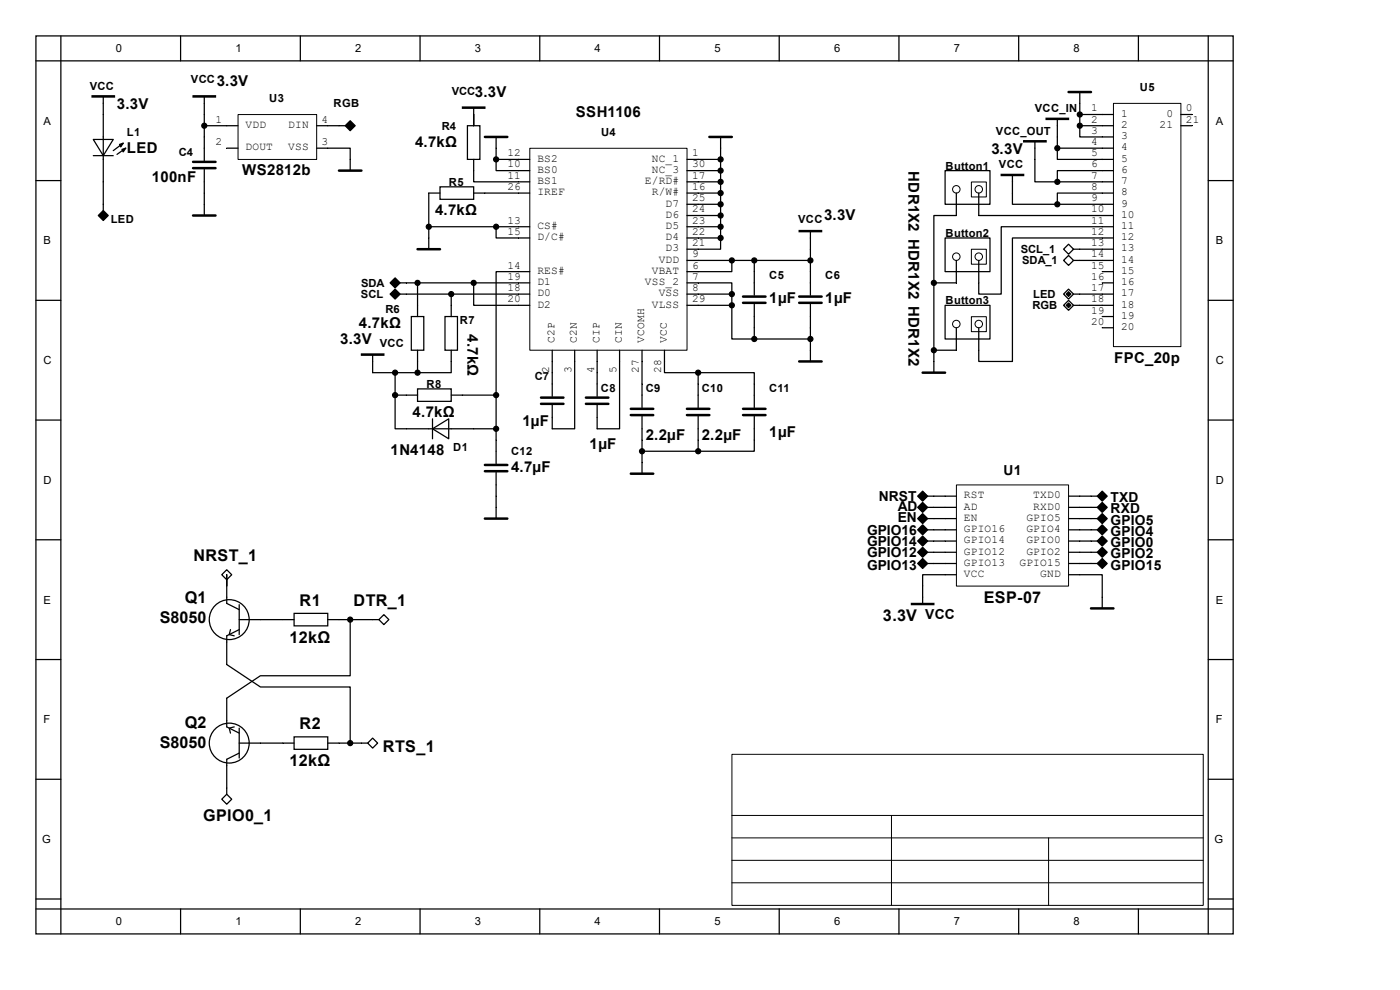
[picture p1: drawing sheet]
<svg xmlns="http://www.w3.org/2000/svg" width="297mm" height="210mm" viewBox="0 0 297 210" stroke-linecap="round" stroke-linejoin="round" font-family="sans-serif">
<g fill="none" stroke="#000" stroke-width=".26">
<path d="M7.6 7.6h254v190.5h-254zM7.6 12.9h254M12.9 7.6v190.5M38.3 7.6v5.3M63.7 7.6v5.3M89.1 7.6v5.3M114.5 7.6v5.3M139.9 7.6v5.3M165.3 7.6v5.3M190.7 7.6v5.3M216.1 7.6v5.3M229.1 19.5v7.2"/>
<path d="M241.5 7.6v5.3M256.3 7.6v190.5M7.6 38.3h5.3M19.8 29.6h4.2l-2.1 3.4zM19.8 33h4.2M21.9 20.6v24.1M26.1 30.4l-2.1 1.6M26.7 31.4l-1.9 1.4M43.3 26.7h7.2M43.3 20.6v13.5M43.3 35.9v9.8M48.1 31.4h2.4"/>
<path d="M67.2 31.4h7.1v4.8M67.2 26.7h6M73.5 26.7l.8-.8 .8 .8-.8 .8zM93.3 39.6h7.2v2.7h-7.2zM99.2 26.7h2.6v7.1h-2.6zM100.5 33.8v4.8h11.9M100.5 23v3.7M105.3 33.8v2.4h7.1M105.3 29.1v4.7M105.3 33.8h7.1M145.7 33.8h7.2M145.7 36.2h7.2"/>
<path d="M145.7 38.6h7.2M152.9 29.1v21.4M200.5 36.2h9.5v7.1h-9.5zM214.8 37.3v6h9.5M219.6 30.1v8.5h4.7M224.3 31.4v2.4h11.9M224.3 38.6h11.9M224.3 31.4h11.9M224.3 25.3v6.1M229.1 26.7v2.4h7.1M229.1 24.3h7.1M229.1 26.7h7.1"/>
<path d="M236.2 36.2h-11.9v2.4M250.5 24.3h2.4M250.5 26.7h2.4M256.3 38.3h5.3M21.1 45.7l.8-.8 .8 .8-.8 .8zM83.8 59.2l.8 .8-.8 .8-.8-.8zM91 48.1h21.4M93.3 41h-2.3v11.9M100.5 41h11.9M105.3 48.1v2.4h7.1M112.4 57.6h-7.1v26.2M145.7 41h7.2"/>
<path d="M145.7 48.1h7.2M145.7 50.5h7.2M145.7 55.2h26.2M145.7 45.7h7.2M145.7 43.3h7.2M152.9 50.5v2.4h-7.2M155.3 55.2v2.4h-9.6M160 55.2v7.5M171.9 49.2v13.5M200.5 50.5h9.5v7.1h-9.5zM202.9 41v4.7h-4.8v14.3M202.9 55.2v4.8h-4.8"/>
<path d="M207.6 41v4.7h28.6M224.3 43.3h11.9M226.7 51.8l1.1 1.1-1.1 1-1.1-1zM226.7 54.2l1.1 1-1.1 1.1-1.1-1.1zM227.8 55.2h8.4M227.8 52.9h8.4M233.8 57.6h2.4M236.2 41h-11.9v2.3M236.2 48.1h-23.8v14.3h-4.8v-7.2M236.2 50.5h-21.4v26.2h-7.2v-7.2M7.6 63.7h5.3M79.1 75.4v3.7h9.5"/>
<path d="M83.8 61.6l.8 .8-.8 .8-.8-.8zM83.8 79.1v4.7M84.9 60h27.5M84.9 62.4h27.5M87.3 67.2h2.6v7.1h-2.6zM88.6 60v7.2M88.6 74.3v4.8M94.4 67.2h2.6v7.1h-2.6zM95.7 74.3v4.8h-7.1M95.7 62.4v4.8M100.5 60v4.8h11.9M117.2 74.3v9.8"/>
<path d="M121.9 74.3v16.7h-4.7v-5.1M126.7 74.3v9.8M131.4 74.3v16.7h-4.7v-5.1M136.2 74.3v12.2M141 74.3v4.8h7.1M145.7 60h9.6v2.4M145.7 62.4h9.6M145.7 64.8h9.6M148.1 79.1h11.9v7.4M148.1 79.1v7.4M155.3 64.8v7.1h4.7M155.3 62.4v2.4"/>
<path d="M160 64.5v7.4M160 71.9h11.9M171.9 64.5v12.2M198.1 60v19.1M200.5 64.8h9.5v7.1h-9.5zM202.9 69.5v4.8h-4.8M226.7 61.3l1.1 1.1-1.1 1-1.1-1zM226.7 63.7l1.1 1.1-1.1 1-1.1-1zM227.8 62.4h8.4M227.8 64.8h8.4M233.8 60h2.4M233.8 67.2h2.4"/>
<path d="M233.8 69.5h2.4M256.3 63.7h5.3M7.6 89.1h5.3M83.8 83.8v7.2h21.5M83.8 83.8h4.8M88.6 82.5h7.1v2.6h-7.1zM91.8 91l3.4-2.2v4.3zM91.8 88.8v4.3M95.7 83.8h9.6M105.3 83.8v14.6M136.2 88.3v12.2M136.2 95.7h11.9"/>
<path d="M148.1 88.3v7.4M160 88.3v7.4h-11.9M256.3 89.1h5.3M7.6 114.5h5.3M105.3 100.2v9.8M195.7 104.5l.8 .8-.8 .7-.8-.7zM195.7 106.8l.8 .8-.8 .8-.8-.8zM195.7 109.2l.8 .8-.8 .8-.8-.8zM195.7 111.6l.8 .8-.8 .8-.8-.8zM195.7 114l.8 .8-.8 .8-.8-.8zM195.7 116.4l.8 .8-.8 .8-.8-.8zM195.7 118.7l.8 .8-.8 .8-.8-.8z"/>
<path d="M196.8 105.3h6.1M196.8 107.6h6.1M196.8 110h6.1M196.8 112.4h6.1M196.8 114.8h6.1M196.8 117.2h6.1M196.8 119.5h6.1M226.7 105.3h6.1M226.7 107.6h6.1M226.7 110h6.1M226.7 112.4h6.1M226.7 114.8h6.1"/>
<path d="M226.7 117.2h6.1M226.7 119.5h6.1M233 105.3l.8-.8 .8 .8-.8 .7zM233 107.6l.8-.8 .8 .8-.8 .8zM233 110l.8-.8 .8 .8-.8 .8zM233 112.4l.8-.8 .8 .8-.8 .8zM233 114.8l.8-.8 .8 .8-.8 .8zM233 117.2l.8-.8 .8 .8-.8 .8zM233 119.5l.8-.8 .8 .8-.8 .8zM256.3 114.5h5.3M7.6 139.9h5.3M47 121.9l1.1-1 1.1 1-1.1 1.1z"/>
<path d="M48.1 121.9v6.1l2.6 1.3M48.9 133.6l-.3 1 1.1 .3M50.7 133.6l-2.6 1.3v6.1l7.1 4.7h19.1v11.9M50.7 128.3v6.3M50.7 131.4h11.7M62.4 130.1h7.1v2.7h-7.1zM69.5 131.4h10.9M74.3 131.4v12h-19.1l-7.1 4.7v6.1l2.6 1.3M80.4 131.4l1-1 1.1 1-1.1 1.1zM202.9 121.9h-7.2v6.1M226.7 121.9h7.1v7.2M256.3 139.9h5.3"/>
<path d="M49.7 154.2l-1.1 .3 .3 1M50.7 154.5v6.3M50.7 159.8l-2.6 1.3v7.4M50.7 157.6h11.7M62.4 156.3h7.1v2.7h-7.1zM69.5 157.6h8.5M78 157.6l1.1-1 1 1-1 1.1zM7.6 165.3h5.3M47 169.5l1.1-1 1.1 1-1.1 1.1zM256.3 165.3h5.3M7.6 190.7h5.3M7.6 192.8h254"/>
<path d="M38.3 192.8v5.3M63.7 192.8v5.3M89.1 192.8v5.3M114.5 192.8v5.3M139.9 192.8v5.3M165.3 192.8v5.3M190.7 192.8v5.3M216.1 192.8v5.3M241.5 192.8v5.3M256.3 190.7h5.3"/>
<circle cx="48.6" cy="131.4" r="4.2"/>
<circle cx="48.6" cy="157.6" r="4.2"/>
</g>
<g fill="none" stroke="#000" stroke-width=".53">
<path d="M226.7 19.5h4.8M41 34.3h4.7M41 35.7h4.7M71.9 36.2h4.8M102.9 29.1h4.7M150.5 29.1h4.8M41 45.7h4.7M88.6 52.9h4.7M157.6 62.9h4.8M157.6 64.2h4.8M169.5 76.7h4.8M169.5 62.9h4.8"/>
<path d="M169.5 64.2h4.8M195.7 79.1h4.8M102.9 100h4.7M102.9 98.6h4.7M114.8 84.3h4.7M114.8 85.7h4.7M124.3 84.3h4.8M124.3 85.7h4.8M133.8 86.7h4.8M133.8 88.1h4.8M145.7 86.7h4.8M145.7 88.1h4.8"/>
<path d="M157.6 86.7h4.8M157.6 88.1h4.8M102.9 110h4.7M133.8 100.5h4.8M231.5 129.1h4.7"/>
</g>
<g fill="none" stroke="#000" stroke-width=".21">
<path d="M50.5 24.3h16.7v9.5h-16.7zM74 26.7l.3-.3 .3 .3-.3 .2zM112.4 31.5h33.4v42.8h-33.4zM206.1 38.6h3.2v3.2h-3.2zM236.2 21.9h14.3v51.6h-14.3zM21.6 45.7l.3-.2 .3 .2-.3 .3zM83.8 59.7l.3 .3-.3 .3-.2-.3zM206.1 52.9h3.2v3.1h-3.2zM83.8 62.1l.3 .3-.3 .3-.2-.3zM206.1 67.2h3.2v3.2h-3.2zM195.5 105.3l.2-.3 .3 .3-.3 .2zM195.5 112.4l.2-.3 .3 .3-.3 .3z"/>
<path d="M195.5 117.2l.2-.3 .3 .3-.3 .2zM195.7 107.4l.3 .2-.3 .3-.2-.3zM195.7 109.7l.3 .3-.3 .3-.2-.3zM195.7 114.5l.3 .3-.3 .2-.2-.2zM195.7 119.3l.3 .2-.3 .3-.2-.3zM202.9 102.9h23.8v21.4h-23.8zM233.6 105.3l.2-.3 .3 .3-.3 .2zM233.6 107.6l.2-.2 .3 .2-.3 .3zM233.6 110l.2-.3 .3 .3-.3 .3zM233.6 112.4l.2-.3 .3 .3-.3 .3zM233.6 114.8l.2-.3 .3 .3-.3 .2zM233.6 117.2l.2-.3 .3 .3-.3 .2z"/>
<path d="M233.6 119.5l.2-.2 .3 .2-.3 .3zM155.3 173h100M155.3 177.7h100M155.3 160h100v32.1h-100zM189.1 173v19M222.5 177.7v14.3M155.3 182.5h100M155.3 187.3h100"/>
<circle cx="202.9" cy="40.2" r=".79"/>
<circle cx="202.9" cy="54.5" r=".79"/>
<circle cx="207.6" cy="54.5" r=".79"/>
<circle cx="207.6" cy="40.2" r=".79"/>
<circle cx="202.9" cy="68.7" r=".79"/>
<circle cx="207.6" cy="68.7" r=".79"/>
</g>
<g fill="#000" stroke="#000" stroke-width=".26">
<path d="M25.3 30.6l.8-.2-.5 .8zM25.9 31.7l.8-.3-.6 .8z"/>
<path d="M19.5 20.3h4.8v.3h-4.8z" fill-rule="evenodd"/>
<path d="M41 20.3h4.7v.3h-4.7z" fill-rule="evenodd"/>
<path d="M73.2 26.7l1.1-1.1 1.1 1.1-1.1 1z" fill-rule="evenodd"/>
<path d="M98.1 22.7h4.8v.3h-4.8z" fill-rule="evenodd"/>
<path d="M212.4 37h4.8v.3h-4.8z" fill-rule="evenodd"/>
<path d="M217.2 29.8h4.7v.3h-4.7z" fill-rule="evenodd"/>
<path d="M221.9 25.1h4.8v.2h-4.8z" fill-rule="evenodd"/>
<path d="M20.8 45.7l1.1-1 1.1 1-1.1 1.1z" fill-rule="evenodd"/>
<path d="M169.5 48.9h4.8v.3h-4.8z" fill-rule="evenodd"/>
<path d="M76.7 75.1h4.7v.3h-4.7z" fill-rule="evenodd"/>
<path d="M83.8 58.9l1.1 1.1-1.1 1.1-1-1.1z" fill-rule="evenodd"/>
<path d="M83.8 61.3l1.1 1.1-1.1 1-1-1z" fill-rule="evenodd"/>
<path d="M195.7 104.2l1.1 1.1-1.1 1-1-1z" fill-rule="evenodd"/>
<path d="M195.7 106.6l1.1 1-1.1 1.1-1-1.1z" fill-rule="evenodd"/>
<path d="M195.7 109l1.1 1-1.1 1.1-1-1.1z" fill-rule="evenodd"/>
<path d="M195.7 111.3l1.1 1.1-1.1 1.1-1-1.1z" fill-rule="evenodd"/>
<path d="M195.7 113.7l1.1 1.1-1.1 1-1-1z" fill-rule="evenodd"/>
<path d="M195.7 116.1l1.1 1.1-1.1 1-1-1z" fill-rule="evenodd"/>
<path d="M195.7 118.5l1.1 1-1.1 1.1-1-1.1z" fill-rule="evenodd"/>
<path d="M232.8 105.3l1-1.1 1.1 1.1-1.1 1z" fill-rule="evenodd"/>
<path d="M232.8 107.6l1-1 1.1 1-1.1 1.1z" fill-rule="evenodd"/>
<path d="M232.8 110l1-1 1.1 1-1.1 1.1z" fill-rule="evenodd"/>
<path d="M232.8 112.4l1-1.1 1.1 1.1-1.1 1.1z" fill-rule="evenodd"/>
<path d="M232.8 114.8l1-1.1 1.1 1.1-1.1 1z" fill-rule="evenodd"/>
<path d="M232.8 117.2l1-1.1 1.1 1.1-1.1 1z" fill-rule="evenodd"/>
<path d="M232.8 119.5l1-1 1.1 1-1.1 1.1z" fill-rule="evenodd"/>
<path d="M193.4 128h4.7v.3h-4.7z" fill-rule="evenodd"/>
<circle cx="43.3" cy="26.7" r=".53"/>
<circle cx="105.3" cy="33.8" r=".53"/>
<circle cx="152.9" cy="33.8" r=".53"/>
<circle cx="152.9" cy="36.2" r=".53"/>
<circle cx="152.9" cy="38.6" r=".53"/>
<circle cx="224.3" cy="31.4" r=".53"/>
<circle cx="224.3" cy="38.6" r=".53"/>
<circle cx="229.1" cy="24.3" r=".53"/>
<circle cx="229.1" cy="26.7" r=".53"/>
<circle cx="91" cy="48.1" r=".53"/>
<circle cx="105.3" cy="48.1" r=".53"/>
<circle cx="152.9" cy="50.5" r=".53"/>
<circle cx="152.9" cy="43.3" r=".53"/>
<circle cx="152.9" cy="48.1" r=".53"/>
<circle cx="152.9" cy="41" r=".53"/>
<circle cx="152.9" cy="45.7" r=".53"/>
<circle cx="155.3" cy="55.2" r=".53"/>
<circle cx="160" cy="55.2" r=".53"/>
<circle cx="171.9" cy="55.2" r=".53"/>
<circle cx="224.3" cy="43.3" r=".53"/>
<circle cx="83.8" cy="79.1" r=".53"/>
<circle cx="88.6" cy="60" r=".53"/>
<circle cx="88.6" cy="79.1" r=".53"/>
<circle cx="95.7" cy="62.4" r=".53"/>
<circle cx="100.5" cy="60" r=".53"/>
<circle cx="148.1" cy="79.1" r=".53"/>
<circle cx="155.3" cy="64.8" r=".53"/>
<circle cx="155.3" cy="62.4" r=".53"/>
<circle cx="160" cy="71.9" r=".53"/>
<circle cx="171.9" cy="71.9" r=".53"/>
<circle cx="198.1" cy="60" r=".53"/>
<circle cx="198.1" cy="74.3" r=".53"/>
<circle cx="83.8" cy="83.8" r=".53"/>
<circle cx="105.3" cy="83.8" r=".53"/>
<circle cx="105.3" cy="91" r=".53"/>
<circle cx="136.2" cy="95.7" r=".53"/>
<circle cx="148.1" cy="95.7" r=".53"/>
<circle cx="74.3" cy="131.4" r=".53"/>
<circle cx="74.3" cy="157.6" r=".53"/>
</g>
<g fill="#000" stroke="#000" stroke-width=".21">
<path d="M226.2 62.4l.5-.5 .5 .5-.5 .5z" fill-rule="evenodd"/>
<path d="M226.7 64.2l.5 .6-.5 .5-.5-.5z" fill-rule="evenodd"/>
</g>
<g font-size="3.4">
<text x="41" y="119">NRST_1</text>
<text x="39.2" y="128">Q1</text>
<text x="63.5" y="128.5">R1</text>
<text x="75" y="128.5">DTR_1</text>
<text x="187.3" y="131.7">3.3V</text>
<text x="208.7" y="128">ESP-07</text>
<text x="33.9" y="132.2">S8050</text>
<text x="61.4" y="136.4">12kΩ</text>
<text x="39.2" y="154.4">Q2</text>
<text x="63.5" y="154.7">R2</text>
<text x="33.9" y="158.7">S8050</text>
<text x="81.2" y="159.4">RTS_1</text>
<text x="61.4" y="162.6">12kΩ</text>
<text x="43.1" y="174.2">GPIO0_1</text>
</g>
<g font-size="3.2">
<text x="24.8" y="23.2">3.3V</text>
<text x="46" y="18.2">3.3V</text>
<text x="100.8" y="20.5">3.3V</text>
<text x="122.2" y="24.8">SSH1106</text>
<text x="26.9" y="32.5">LED</text>
<text x="88.1" y="31.1">4.7kΩ</text>
<text x="210.3" y="32.7">3.3V</text>
<text x="32.2" y="38.5">100nF</text>
<text x="51.4" y="37.2">WS2812b</text>
<text x="192.7" y="36.3" transform="rotate(90 192.7 36.3)">HDR1X2 HDR1X2 HDR1X2</text>
<text x="92.3" y="45.7">4.7kΩ</text>
<text x="174.8" y="46.7">3.3V</text>
<text x="163.2" y="64.2">1µF</text>
<text x="175.1" y="64.2">1µF</text>
<text x="76.2" y="69.5">4.7kΩ</text>
<text x="99.2" y="70.9" transform="rotate(90 99.2 70.9)">4.7kΩ</text>
<text x="72.2" y="72.9">3.3V</text>
<text x="236.4" y="76.9">FPC_20p</text>
<text x="87.5" y="88.6">4.7kΩ</text>
<text x="110.8" y="90.4">1µF</text>
<text x="125.1" y="95.2">1µF</text>
<text x="137" y="93.3">2.2µF</text>
<text x="148.9" y="93.3">2.2µF</text>
<text x="163.2" y="92.8">1µF</text>
<text x="82.8" y="96.5">1N4148</text>
<text x="108.4" y="100.2">4.7µF</text>
</g>
<g font-size="2.9">
<text x="212.9" y="100.7">U1</text>
<text x="186.5" y="106.3">NRST</text>
<text x="235.6" y="106.6">TXD</text>
<text x="183.9" y="113.4">GPIO16</text>
<text x="190.5" y="108.4">AD</text>
<text x="190.5" y="110.8">EN</text>
<text x="235.6" y="108.9">RXD</text>
<text x="235.6" y="111.3">GPIO5</text>
<text x="235.6" y="113.7">GPIO4</text>
<text x="183.9" y="115.8">GPIO14</text>
<text x="183.9" y="118.2">GPIO12</text>
<text x="235.6" y="116.1">GPIO0</text>
<text x="235.6" y="118.4">GPIO2</text>
<text x="183.9" y="120.8">GPIO13</text>
<text x="235.6" y="120.8">GPIO15</text>
<text x="196.3" y="131.4">VCC</text>
</g>
<g font-size="2.4">
<text x="24.6" y="11.1">0</text>
<text x="50" y="11.1">1</text>
<text x="75.4" y="11.1">2</text>
<text x="100.8" y="11.1">3</text>
<text x="126.2" y="11.1">4</text>
<text x="151.6" y="11.1">5</text>
<text x="177" y="11.1">6</text>
<text x="202.4" y="11.1">7</text>
<text x="227.8" y="11.1">8</text>
<text x="40.5" y="17.7">VCC</text>
<text x="19" y="19">VCC</text>
<text x="57.1" y="21.7">U3</text>
<text x="70.8" y="22.7">RGB</text>
<text x="95.8" y="20.1">VCC</text>
<text x="219.5" y="23.8">VCC_IN</text>
<text x="231.5" y="23.6">1</text>
<text x="241.8" y="19.3">U5</text>
<text x="251.6" y="23.6">0</text>
<text x="9.2" y="26.5">A</text>
<text x="26.9" y="28.8">L1</text>
<text x="45.7" y="26">1</text>
<text x="52.1" y="27.2">VDD</text>
<text x="61.1" y="27.2">DIN</text>
<text x="68.2" y="26">4</text>
<text x="93.7" y="27.5">R4</text>
<text x="127.5" y="28.8">U4</text>
<text x="211.3" y="28.6">VCC_OUT</text>
<text x="231.5" y="26">2</text>
<text x="231.5" y="28.4">3</text>
<text x="237.8" y="24.8">1</text>
<text x="237.8" y="27.2">2</text>
<text x="237.8" y="29.5">3</text>
<text x="246" y="27.2">21</text>
<text x="247.4" y="24.8">0</text>
<text x="251.6" y="26">21</text>
<text x="257.9" y="26.5">A</text>
<text x="37.9" y="33.1">C4</text>
<text x="45.7" y="30.8">2</text>
<text x="52.1" y="31.9">DOUT</text>
<text x="61.1" y="31.9">VSS</text>
<text x="68.2" y="30.8">3</text>
<text x="107.7" y="33.1">12</text>
<text x="107.7" y="35.5">10</text>
<text x="114" y="34.3">BS2</text>
<text x="138.3" y="34.3">NC_1</text>
<text x="146.8" y="35.5">30</text>
<text x="146.8" y="33.1">1</text>
<text x="200.6" y="36">Button1</text>
<text x="211.9" y="35.7">VCC</text>
<text x="231.5" y="30.8">4</text>
<text x="231.5" y="33.1">5</text>
<text x="231.5" y="35.5">6</text>
<text x="237.8" y="31.9">4</text>
<text x="237.8" y="34.3">5</text>
<text x="95.2" y="39.4">R5</text>
<text x="107.7" y="37.9">11</text>
<text x="107.7" y="40.3">26</text>
<text x="114" y="36.7">BS0</text>
<text x="114" y="39.1">BS1</text>
<text x="114" y="41.4">IREF</text>
<text x="136.8" y="39.1">E/RD#</text>
<text x="138.3" y="41.4">R/W#</text>
<text x="138.3" y="36.7">NC_3</text>
<text x="146.8" y="40.3">16</text>
<text x="146.8" y="37.9">17</text>
<text x="231.5" y="37.9">7</text>
<text x="231.5" y="40.3">8</text>
<text x="237.8" y="36.7">6</text>
<text x="237.8" y="39.1">7</text>
<text x="237.8" y="41.4">8</text>
<text x="23.5" y="47.3">LED</text>
<text x="107.7" y="47.5">13</text>
<text x="141.2" y="46.2">D6</text>
<text x="141.2" y="43.8">D7</text>
<text x="146.8" y="47.5">23</text>
<text x="146.8" y="45">24</text>
<text x="146.8" y="42.7">25</text>
<text x="169.3" y="47.4">VCC</text>
<text x="231.5" y="42.7">9</text>
<text x="231.5" y="45">10</text>
<text x="231.5" y="47.5">11</text>
<text x="237.8" y="43.8">9</text>
<text x="237.8" y="46.2">10</text>
<text x="9.2" y="51.9">B</text>
<text x="107.7" y="49.8">15</text>
<text x="114" y="48.6">CS#</text>
<text x="114" y="51">D/C#</text>
<text x="141.2" y="53.3">D3</text>
<text x="141.2" y="51">D4</text>
<text x="141.2" y="48.6">D5</text>
<text x="146.8" y="52.2">21</text>
<text x="146.8" y="49.8">22</text>
<text x="200.6" y="50.2">Button2</text>
<text x="216.6" y="53.7">SCL_1</text>
<text x="231.5" y="49.8">12</text>
<text x="231.5" y="52.2">13</text>
<text x="237.8" y="48.6">11</text>
<text x="237.8" y="51">12</text>
<text x="237.8" y="53.3">13</text>
<text x="257.9" y="51.9">B</text>
<text x="107.7" y="57">14</text>
<text x="107.7" y="59.4">19</text>
<text x="114" y="58.1">RES#</text>
<text x="138.3" y="58.1">VBAT</text>
<text x="139.7" y="55.8">VDD</text>
<text x="146.8" y="59.4">7</text>
<text x="146.8" y="57">6</text>
<text x="146.8" y="54.6">9</text>
<text x="163.2" y="59.3">C5</text>
<text x="175.1" y="59.3">C6</text>
<text x="216.9" y="56.1">SDA_1</text>
<text x="231.5" y="54.6">14</text>
<text x="231.5" y="57">15</text>
<text x="231.5" y="59.4">16</text>
<text x="237.8" y="55.8">14</text>
<text x="237.8" y="58.1">15</text>
<text x="76.6" y="63.2">SCL</text>
<text x="76.6" y="60.8">SDA</text>
<text x="107.7" y="61.7">18</text>
<text x="107.7" y="64.1">20</text>
<text x="114" y="60.5">D1</text>
<text x="114" y="62.9">D0</text>
<text x="114" y="65.3">D2</text>
<text x="136.8" y="60.5">VSS_2</text>
<text x="138.3" y="65.3">VLSS</text>
<text x="139.7" y="62.9">VSS</text>
<text x="146.8" y="64.1">29</text>
<text x="146.8" y="61.7">8</text>
<text x="200.6" y="64.6">Button3</text>
<text x="219" y="65.6">RGB</text>
<text x="219.2" y="63.2">LED</text>
<text x="231.5" y="61.7">17</text>
<text x="231.5" y="64.1">18</text>
<text x="237.8" y="60.5">16</text>
<text x="237.8" y="62.9">17</text>
<text x="237.8" y="65.3">18</text>
<text x="81.8" y="66.4">R6</text>
<text x="97.6" y="68.8">R7</text>
<text x="231.5" y="66.5">19</text>
<text x="231.5" y="68.9">20</text>
<text x="237.8" y="67.6">19</text>
<text x="237.8" y="70">20</text>
<text x="9.2" y="77.3">C</text>
<text x="80.6" y="73.5">VCC</text>
<text x="117.6" y="72.7" transform="rotate(-90 117.6 72.7)">C2P</text>
<text x="122.4" y="72.7" transform="rotate(-90 122.4 72.7)">C2N</text>
<text x="127.2" y="72.7" transform="rotate(-90 127.2 72.7)">CIP</text>
<text x="131.9" y="72.7" transform="rotate(-90 131.9 72.7)">CIN</text>
<text x="136.7" y="72.7" transform="rotate(-90 136.7 72.7)">VCOMH</text>
<text x="141.4" y="72.7" transform="rotate(-90 141.4 72.7)">VCC</text>
<text x="257.9" y="77.3">C</text>
<text x="90.5" y="82.3">R8</text>
<text x="113.5" y="80.7">C7</text>
<text x="116.5" y="79" transform="rotate(-90 116.5 79)">2</text>
<text x="121.2" y="79" transform="rotate(-90 121.2 79)">3</text>
<text x="126" y="79" transform="rotate(-90 126 79)">4</text>
<text x="127.5" y="83.1">C8</text>
<text x="130.8" y="79" transform="rotate(-90 130.8 79)">5</text>
<text x="135.6" y="79" transform="rotate(-90 135.6 79)">27</text>
<text x="137" y="83.1">C9</text>
<text x="140.3" y="79" transform="rotate(-90 140.3 79)">28</text>
<text x="148.9" y="83.1">C10</text>
<text x="163.2" y="83.1">C11</text>
<text x="96.1" y="95.8">D1</text>
<text x="108.4" y="96.6">C12</text>
<text x="9.2" y="102.7">D</text>
<text x="204.5" y="105.7">RST</text>
<text x="219.2" y="105.7">TXD0</text>
<text x="257.9" y="102.7">D</text>
<text x="204.5" y="108.1">AD</text>
<text x="204.5" y="110.5">EN</text>
<text x="204.5" y="112.9">GPIO16</text>
<text x="217.8" y="112.9">GPIO4</text>
<text x="217.8" y="110.5">GPIO5</text>
<text x="219.2" y="108.1">RXD0</text>
<text x="204.5" y="115.3">GPIO14</text>
<text x="204.5" y="117.6">GPIO12</text>
<text x="217.8" y="117.6">GPIO2</text>
<text x="217.8" y="115.3">GPIO0</text>
<text x="204.5" y="120">GPIO13</text>
<text x="204.5" y="122.4">VCC</text>
<text x="216.3" y="120">GPIO15</text>
<text x="220.7" y="122.4">GND</text>
<text x="9.2" y="128.1">E</text>
<text x="257.9" y="128.1">E</text>
<text x="9.2" y="153.5">F</text>
<text x="257.9" y="153.5">F</text>
<text x="8.9" y="178.9">G</text>
<text x="257.6" y="178.9">G</text>
<text x="24.6" y="196.3">0</text>
<text x="50" y="196.3">1</text>
<text x="75.4" y="196.3">2</text>
<text x="100.8" y="196.3">3</text>
<text x="126.2" y="196.3">4</text>
<text x="151.6" y="196.3">5</text>
<text x="177" y="196.3">6</text>
<text x="202.4" y="196.3">7</text>
<text x="227.8" y="196.3">8</text>
</g>
</svg>
